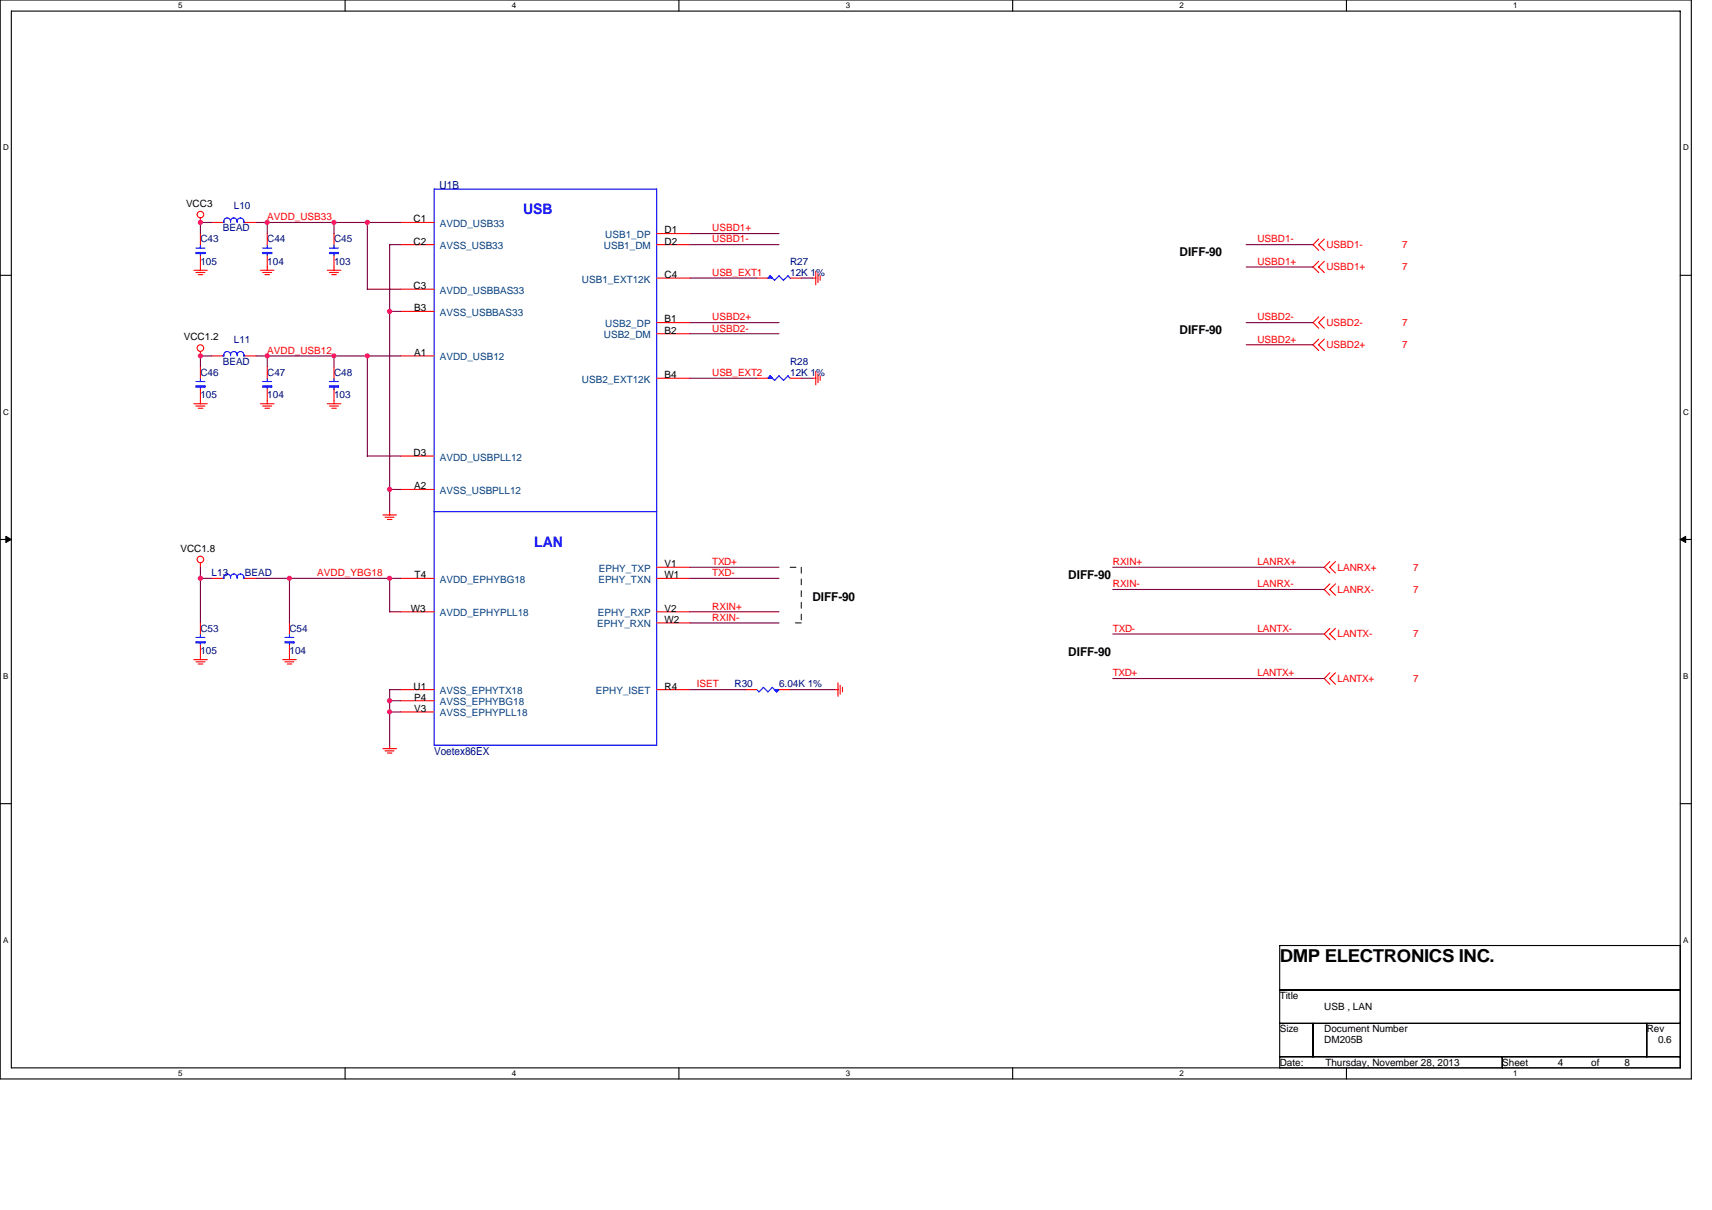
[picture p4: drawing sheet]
<svg xmlns="http://www.w3.org/2000/svg" width="297mm" height="210mm" viewBox="0 0 297 210" stroke-linecap="round" stroke-linejoin="round" font-family="sans-serif">
<path d="M0 0h293.5v187.2h-293.5zM2 1.9h289.5v183.4h-289.5z" fill="none" stroke="#000" stroke-width=".19"/>
<g fill="#fff">
<path d="M30.9 .2h.8v1.6h-.8z"/>
<path d="M30.9 185.5h.8v1.6h-.8z"/>
</g>
<path d="M59.9 0v1.9M59.9 185.3v1.9" fill="none" stroke="#000" stroke-width=".19"/>
<g fill="#fff">
<path d="M88.8 .2h.8v1.6h-.8z"/>
<path d="M88.8 185.5h.8v1.6h-.8z"/>
</g>
<path d="M117.8 0v1.9M117.8 185.3v1.9" fill="none" stroke="#000" stroke-width=".19"/>
<g fill="#fff">
<path d="M146.7 .2h.8v1.6h-.8z"/>
<path d="M146.7 185.5h.8v1.6h-.8z"/>
</g>
<path d="M175.7 0v1.9M175.7 185.3v1.9" fill="none" stroke="#000" stroke-width=".19"/>
<g fill="#fff">
<path d="M204.7 .2h.7v1.6h-.7z"/>
<path d="M204.7 185.5h.7v1.6h-.7z"/>
</g>
<path d="M233.6 0v1.9M233.6 185.3v1.9" fill="none" stroke="#000" stroke-width=".19"/>
<g fill="#fff">
<path d="M262.6 .2h.7v1.6h-.7z"/>
<path d="M262.6 185.5h.7v1.6h-.7z"/>
<path d="M.5 24.8h1v1.6h-1z"/>
<path d="M292 24.8h1v1.6h-1z"/>
<path d="M.5 70.7h1v1.5h-1z"/>
<path d="M292 70.7h1v1.5h-1z"/>
</g>
<path d="M0 47.8h2M291.5 47.8h2" fill="none" stroke="#000" stroke-width=".19"/>
<g fill="#fff">
<path d="M.5 116.5h.9v1.6h-.9z"/>
<path d="M292 116.5h.9v1.6h-.9z"/>
</g>
<path d="M0 93.6h2M291.5 93.6h2" fill="none" stroke="#000" stroke-width=".19"/>
<path d="M1 93.1l1 .5-1 .5zM291.5 93.6l1-.5v1z" fill="#000" stroke="#000" stroke-width=".17"/>
<g fill="#fff">
<path d="M.5 162.4h.9v1.5h-.9z"/>
<path d="M292 162.4h.9v1.5h-.9z"/>
</g>
<path d="M0 139.5h2M291.5 139.5h2M222 164.1h69.5v21.2h-69.5zM222 171.8h69.5M222 177.6h69.5M227.8 177.6v5.8M285.7 177.6v5.8M222 183.4h69.5M260.6 183.4v1.9" fill="none" stroke="#000" stroke-width=".19"/>
<path d="M137.1 98.4h1.9M139 98.4v9.7M139 108.1h-1.9" fill="none" stroke="#000" stroke-width=".17" stroke-dasharray="1 1 1 1 1 1 1 1"/>
<g fill="none" stroke="#f00" stroke-width=".19">
<path d="M34.8 37.8v.8M36.7 38.6h1.9M42.5 38.6h1.9M69.5 38.6h5.8M33.6 46.9h2.4M34 47.3h1.6M34.4 47.7h.8M34.8 40.5v2M34.8 44.4v2.5M45.2 46.9h2.3M45.6 47.3h1.5M46 47.7h.8"/>
<path d="M46.4 40.5v2M46.4 44.4v2.5M56.8 46.9h2.3M57.1 47.3h1.6M57.6 47.7h.8M58 40.5v2M58 44.4v2.5M69.5 50.2h5.8M69.5 54h5.8M69.5 42.5h5.8M113.9 48.3h5.8M113.9 42.5h5.8"/>
<path d="M113.9 40.5h5.8M113.9 57.9h5.8M113.9 56h5.8M131.3 48.3h1.9M137.1 48.3h1.9M140.9 48.3h.7M141.5 47.1v2.3M141.9 47.5v1.5M142.3 47.9v.7M228.8 41.5l-1 1 1 1M228.8 45.3l-1 1 1 1M228.8 55l-1 1 1 1"/>
<path d="M228.8 58.8l-1 1 1 1M229.8 41.5l-1 1 1 1M229.8 45.3l-1 1 1 1M229.8 55l-1 1 1 1M229.8 58.8l-1 1 1 1M33.6 70.1h2.4M34 70.5h1.6M34.4 70.8h.8M34.8 61v.8M34.8 63.7v1.9M34.8 67.6v2.5M36.7 61.8h1.9"/>
<path d="M42.5 61.8h1.9M45.2 70.1h2.3M45.6 70.5h1.5M46 70.8h.8M46.4 63.7v1.9M46.4 67.6v2.5M56.8 70.1h2.3M57.1 70.5h1.6M57.6 70.8h.8M58 63.7v1.9M58 67.6v2.5M69.5 79.1h5.8"/>
<path d="M69.5 61.8h5.8M113.9 65.6h5.8M131.3 65.6h1.9M137.1 65.6h1.9M140.9 65.6h.7M141.5 64.5v2.3M141.9 64.9v1.5M142.3 65.2v.8M34.8 97.7v.8M66.4 89.4h2.4M66.8 89.8h1.6M67.2 90.1h.8"/>
<path d="M67.6 88.8v.6M69.5 84.9h5.8M113.9 98.4h5.8M230.7 97.5l-.9 .9 .9 1M231.7 97.5l-1 .9 1 1M33.6 114.5h2.4M34 114.9h1.6M34.4 115.2h.8M34.8 108.1v1.9M34.8 112v2.5M36.7 100.4h1.9M42.5 100.4h1.9"/>
<path d="M49.1 114.5h2.3M49.4 114.9h1.6M49.8 115.2h.8M50.2 108.1v1.9M50.2 112v2.5M69.5 119.7h5.8M69.5 106.2h5.8M69.5 100.4h5.8M113.9 119.7h5.8M113.9 108.1h5.8M113.9 106.2h5.8M113.9 100.4h5.8"/>
<path d="M129.4 119.7h1.9M135.2 119.7h1.9M144.8 119.7h.6M145.4 118.5v2.3M145.8 118.9v1.6M146.2 119.3v.8M230.7 101.3l-.9 1 .9 1M230.7 116.8l-.9 1 .9 .9M230.7 109.1l-.9 .9 .9 1M231.7 101.3l-1 1 1 1M231.7 116.8l-1 1 1 .9M231.7 109.1l-1 .9 1 1"/>
<path d="M66.4 129.9h2.4M66.8 130.3h1.6M67.2 130.7h.8M67.6 129.3v.6M69.5 121.6h5.8M69.5 123.5h5.8"/>
<circle cx="34.8" cy="37.2" r=".57"/>
<circle cx="34.8" cy="60.4" r=".57"/>
<circle cx="34.8" cy="97.1" r=".57"/>
</g>
<g fill="none" stroke="#00f" stroke-width=".19">
<path d="M38.6 38.6h.2M38.8 38.4a.58 .58 0 0 1 .6-.6 .58 .58 0 0 1 .6 .6M38.8 38.4v.2M40 38.4a.57 .57 0 0 1 .6-.6 .57 .57 0 0 1 .5 .6 .58 .58 0 0 1 .6-.6 .58 .58 0 0 1 .6 .6M40 38.4v.2M41.1 38.4v.2M42.3 38.6h.2M42.3 38.4v.2M75.3 32.8h38.6v96.5h-38.6zM34 43.1h1.6M34.8 42.5v.6M34.8 44v.4"/>
<path d="M45.6 43.1h1.5M46.4 42.5v.6M46.4 44v.4M57.1 43.1h1.6M58 42.5v.6M58 44v.4M133.6 47.9l.8 .8M133.6 47.9l-.4 .4M135.2 47.9l.8 .8M135.2 47.9l-.8 .7M136.7 47.9l.4 .4M136.7 47.9l-.8 .7"/>
<path d="M34 66.2h1.6M34.8 65.6v.6M34.8 67.2v.4M38.8 61.6a.58 .58 0 0 1 .6-.6 .58 .58 0 0 1 .6 .6M38.8 61.6v.2h-.2M40 61.6a.57 .57 0 0 1 .6-.6 .57 .57 0 0 1 .5 .6 .58 .58 0 0 1 .6-.6 .58 .58 0 0 1 .6 .6M40 61.6v.2M41.1 61.6v.2M42.3 61.6v.2h.2M45.6 66.2h1.5M46.4 65.6v.6M46.4 67.2v.4"/>
<path d="M57.1 66.2h1.6M58 65.6v.6M58 67.2v.4M133.6 65.2l.8 .8M133.6 65.2l-.4 .4M135.2 65.2l.8 .8M135.2 65.2l-.8 .8M136.7 65.2l.4 .5M136.7 65.2l-.8 .8M75.3 88.8h38.7M34 110.6h1.6M34.8 110v.6"/>
<path d="M34.8 111.6v.4M38.8 100.2a.58 .58 0 0 1 .6-.6 .58 .58 0 0 1 .6 .6M38.8 100.2v.2h-.2M40 100.2a.57 .57 0 0 1 .6-.6 .57 .57 0 0 1 .5 .6 .58 .58 0 0 1 .6-.6 .58 .58 0 0 1 .6 .6M40 100.2v.2M41.1 100.2v.2M42.3 100.2v.2h.2M49.4 110.6h1.6M50.2 110v.6M50.2 111.6v.4M132.4 119.3l.8 .8M132.5 119.3l-.8 .8-.4-.4"/>
<path d="M135.2 119.7l-.4 .4-.8-.8-.8 .8"/>
</g>
<g fill="#00f" stroke="#00f" stroke-width=".19">
<path d="M34 111.4v.2h1.6v-.2z" fill-rule="evenodd"/>
<path d="M57.2 43.8v.2h1.5v-.2z" fill-rule="evenodd"/>
<path d="M134.4 119.7h.8l-.4 .4z" fill-rule="evenodd"/>
<path d="M34 67v.2h1.6v-.2z" fill-rule="evenodd"/>
<path d="M57.2 67v.2h1.5v-.2z" fill-rule="evenodd"/>
<path d="M45.6 67v.2h1.5v-.2z" fill-rule="evenodd"/>
<path d="M34 43.8v.2h1.6v-.2z" fill-rule="evenodd"/>
<path d="M45.6 43.8v.2h1.5v-.2z" fill-rule="evenodd"/>
<path d="M133.6 47.9l.4 .4h-.8l.4-.4 .4 .4z" fill-rule="evenodd"/>
<path d="M133.6 65.2l.4 .4h-.8l.4-.4 .4 .4z" fill-rule="evenodd"/>
<path d="M49.5 111.4v.2h1.5v-.2z" fill-rule="evenodd"/>
</g>
<g fill="none" stroke="#800040" stroke-width=".19">
<path d="M34.8 38.6h1.9M34.8 38.6v1.9M44.4 38.6h25.1M46.4 38.6v1.9M58 38.6v1.9M63.7 38.6v11.6h5.8M67.6 42.5h1.9M67.6 54h1.9M67.6 42.4v46.4M119.7 42.5h15.5M119.7 56h15.5M119.7 57.9h15.5"/>
<path d="M119.7 48.3h11.6M119.7 40.5h15.5M139 48.3h1.9M216.2 42.5h11.6M216.2 56h11.6M216.2 46.3h11.6M216.2 59.8h11.6M34.8 61.8h1.9M34.8 61.7v2M44.4 61.8h25.1M46.4 61.7v2M58 61.7v2"/>
<path d="M63.7 61.8v17.4l5.8-.1M119.7 65.6h11.6M139 65.6h1.9M34.8 98.4v9.7M67.6 84.9h1.9M119.7 98.4h15.5M193.1 98.4h36.7M34.8 100.4h1.9M44.4 100.4h25.1M50.2 100.4v7.7M67.6 119.7h1.9M67.6 106.2h1.9"/>
<path d="M67.6 100.4v5.8M67.6 119.7v9.6M119.7 119.7h9.7M119.7 100.4h15.5M119.7 108.1h15.5M119.7 106.2h15.5M137.1 119.7h7.7M193.1 117.8h36.7M193.1 110h36.7M193.1 102.3h36.7M67.6 121.6h1.9M67.6 123.5h1.9"/>
</g>
<g fill="#f0f" stroke="#f0f" stroke-width=".19">
<circle cx="34.8" cy="61.8" r=".38"/>
<circle cx="34.8" cy="38.6" r=".38"/>
<circle cx="46.4" cy="38.6" r=".38"/>
<circle cx="46.4" cy="61.8" r=".38"/>
<circle cx="63.7" cy="61.8" r=".38"/>
<circle cx="63.7" cy="38.6" r=".38"/>
<circle cx="57.9" cy="38.6" r=".38"/>
<circle cx="67.6" cy="84.9" r=".38"/>
<circle cx="67.6" cy="54" r=".38"/>
<circle cx="67.6" cy="121.6" r=".38"/>
<circle cx="67.6" cy="123.5" r=".38"/>
<circle cx="50.2" cy="100.4" r=".38"/>
<circle cx="67.6" cy="100.4" r=".38"/>
<circle cx="57.9" cy="61.8" r=".38"/>
<circle cx="34.8" cy="100.4" r=".38"/>
</g>
<text font-size="3.1" x="222" y="166.9">DMP ELECTRONICS INC.</text>
<g font-size="2.5" fill="#00f">
<text x="90.8" y="37.1">USB</text>
<text x="92.7" y="95">LAN</text>
</g>
<g font-size="2.1">
<text x="204.7" y="44.4">DIFF-90</text>
<text x="204.7" y="58">DIFF-90</text>
<text x="185.4" y="100.4">DIFF-90</text>
<text x="140.9" y="104.3">DIFF-90</text>
<text x="185.4" y="113.9">DIFF-90</text>
</g>
<g font-size="1.9" fill="#000080">
<text x="76.3" y="32.8">U1B</text>
<text x="75.3" y="131">Voetex86EX</text>
</g>
<g font-size="1.7">
<text x="32.3" y="35.9">VCC3</text>
<text x="71.8" y="38.6">C1</text>
<text x="115.3" y="40.5">D1</text>
<text x="71.8" y="42.4">C2</text>
<text x="115.3" y="42.4">D2</text>
<text x="71.8" y="50.2">C3</text>
<text x="115.3" y="48.2">C4</text>
<text x="31.9" y="59.1">VCC1.2</text>
<text x="71.8" y="54">B3</text>
<text x="115.3" y="57.9">B2</text>
<text x="115.3" y="56">B1</text>
<text x="71.8" y="61.7">A1</text>
<text x="115.3" y="65.6">B4</text>
<text x="71.8" y="79.1">D3</text>
<text x="71.8" y="84.9">A2</text>
<text x="31.3" y="95.7">VCC1.8</text>
<text x="71.9" y="100.4">T4</text>
<text x="115.3" y="100.4">W1</text>
<text x="115.3" y="98.4">V1</text>
<text x="71.3" y="106.2">W3</text>
<text x="115.3" y="106.2">V2</text>
<text x="115.3" y="108.1">W2</text>
<text x="71.8" y="119.7">U1</text>
<text x="115.3" y="119.7">R4</text>
<text x="71.8" y="121.6">P4</text>
<text x="71.8" y="123.5">V3</text>
<text x="222" y="173.4">Title</text>
<text x="222" y="179.1">Size</text>
<text x="229.8" y="175.3">USB , LAN</text>
<text x="229.8" y="179.1">Document Number</text>
<text x="285.7" y="179.1">Rev</text>
<text x="222" y="184.9">Date:</text>
<text x="229.8" y="181.1">DM205B</text>
<text x="230" y="184.9">Thursday, November 28, 2013</text>
<text x="260.6" y="184.9">Sheet</text>
<text x="270.3" y="184.9">4</text>
<text x="276.1" y="184.9">of</text>
<text x="281.9" y="184.9">8</text>
<text x="287.7" y="181.1">0.6</text>
</g>
<g font-size="1.7" fill="#000080">
<text x="38.6" y="40.2">BEAD</text>
<text x="40.6" y="36.3">L10</text>
<text x="34.8" y="42.1">C43</text>
<text x="34.8" y="45.9">105</text>
<text x="46.4" y="42.1">C44</text>
<text x="46.4" y="45.9">104</text>
<text x="58" y="42.1">C45</text>
<text x="58" y="45.9">103</text>
<text x="137.1" y="45.9">R27</text>
<text x="137.1" y="47.9">12K 1%</text>
<text x="40.6" y="59.5">L11</text>
<text x="34.8" y="65.2">C46</text>
<text x="38.6" y="63.3">BEAD</text>
<text x="46.4" y="65.2">C47</text>
<text x="58" y="65.2">C48</text>
<text x="137.1" y="63.3">R28</text>
<text x="137.1" y="65.2">12K 1%</text>
<text x="34.8" y="69.1">105</text>
<text x="46.4" y="69.1">104</text>
<text x="58" y="69.1">103</text>
<text x="36.7" y="100">L13</text>
<text x="42.5" y="100">BEAD</text>
<text x="34.8" y="109.6">C53</text>
<text x="34.8" y="113.5">105</text>
<text x="50.2" y="109.6">C54</text>
<text x="50.2" y="113.5">104</text>
<text x="127.4" y="119.3">R30</text>
<text x="135.2" y="119.3">6.04K 1%</text>
</g>
<g font-size="1.7" fill="#f00">
<text x="46.4" y="38.2">AVDD_USB33</text>
<text x="123.6" y="40.2">USBD1+</text>
<text x="123.6" y="42.1">USBD1-</text>
<text x="123.6" y="47.9">USB_EXT1</text>
<text x="218.2" y="45.9">USBD1+</text>
<text x="218.2" y="42.1">USBD1-</text>
<text x="230.1" y="43.1">USBD1-</text>
<text x="230.1" y="46.9">USBD1+</text>
<text x="243.3" y="43.1">7</text>
<text x="243.3" y="46.9">7</text>
<text x="123.6" y="55.6">USBD2+</text>
<text x="123.6" y="57.5">USBD2-</text>
<text x="218.2" y="55.6">USBD2-</text>
<text x="218.2" y="59.5">USBD2+</text>
<text x="230.1" y="56.6">USBD2-</text>
<text x="243.3" y="56.6">7</text>
<text x="46.4" y="61.4">AVDD_USB12</text>
<text x="123.6" y="65.2">USB_EXT2</text>
<text x="230.1" y="60.4">USBD2+</text>
<text x="243.3" y="60.4">7</text>
<text x="55.1" y="100">AVDD_YBG18</text>
<text x="123.6" y="98.1">TXD+</text>
<text x="123.6" y="100">TXD-</text>
<text x="193.1" y="101.9">RXIN-</text>
<text x="193.1" y="98.1">RXIN+</text>
<text x="218.2" y="101.9">LANRX-</text>
<text x="218.2" y="98.1">LANRX+</text>
<text x="232.1" y="99">LANRX+</text>
<text x="245.2" y="99">7</text>
<text x="123.6" y="107.7">RXIN-</text>
<text x="123.6" y="105.8">RXIN+</text>
<text x="232.1" y="102.9">LANRX-</text>
<text x="245.2" y="102.9">7</text>
<text x="193.1" y="109.6">TXD-</text>
<text x="218.2" y="109.6">LANTX-</text>
<text x="232.1" y="110.6">LANTX-</text>
<text x="245.2" y="110.6">7</text>
<text x="120.9" y="119.3">ISET</text>
<text x="193.1" y="117.4">TXD+</text>
<text x="218.2" y="117.4">LANTX+</text>
<text x="232.1" y="118.3">LANTX+</text>
<text x="245.2" y="118.3">7</text>
</g>
<g font-size="1.7" fill="#004080">
<text x="76.3" y="39.4">AVDD_USB33</text>
<text x="105" y="41.3">USB1_DP</text>
<text x="76.3" y="43.2">AVSS_USB33</text>
<text x="104.8" y="43.2">USB1_DM</text>
<text x="76.3" y="51">AVDD_USBBAS33</text>
<text x="101" y="49">USB1_EXT12K</text>
<text x="76.3" y="54.8">AVSS_USBBAS33</text>
<text x="104.8" y="58.7">USB2_DM</text>
<text x="105" y="56.8">USB2_DP</text>
<text x="76.3" y="62.5">AVDD_USB12</text>
<text x="101" y="66.4">USB2_EXT12K</text>
<text x="76.3" y="79.9">AVDD_USBPLL12</text>
<text x="76.3" y="85.7">AVSS_USBPLL12</text>
<text x="76.3" y="101.2">AVDD_EPHYBG18</text>
<text x="103.8" y="101.2">EPHY_TXN</text>
<text x="103.9" y="99.2">EPHY_TXP</text>
<text x="76.3" y="107">AVDD_EPHYPLL18</text>
<text x="103.7" y="107">EPHY_RXP</text>
<text x="103.6" y="108.9">EPHY_RXN</text>
<text x="76.3" y="122.4">AVSS_EPHYBG18</text>
<text x="76.3" y="124.3">AVSS_EPHYPLL18</text>
<text x="76.3" y="120.5">AVSS_EPHYTX18</text>
<text x="103.4" y="120.5">EPHY_ISET</text>
</g>
<g font-size="1.4">
<text x="30.9" y="1.5">5</text>
<text x="88.8" y="1.5">4</text>
<text x="146.7" y="1.5">3</text>
<text x="204.7" y="1.5">2</text>
<text x="262.6" y="1.5">1</text>
<text x=".5" y="26.1">D</text>
<text x="292" y="26.1">D</text>
<text x=".5" y="71.9">C</text>
<text x="292" y="71.9">C</text>
<text x=".5" y="117.8">B</text>
<text x="292" y="117.8">B</text>
<text x=".5" y="163.6">A</text>
<text x="292" y="163.6">A</text>
<text x="30.9" y="186.8">5</text>
<text x="88.8" y="186.8">4</text>
<text x="146.7" y="186.8">3</text>
<text x="204.7" y="186.8">2</text>
<text x="262.6" y="186.8">1</text>
</g>
</svg>
